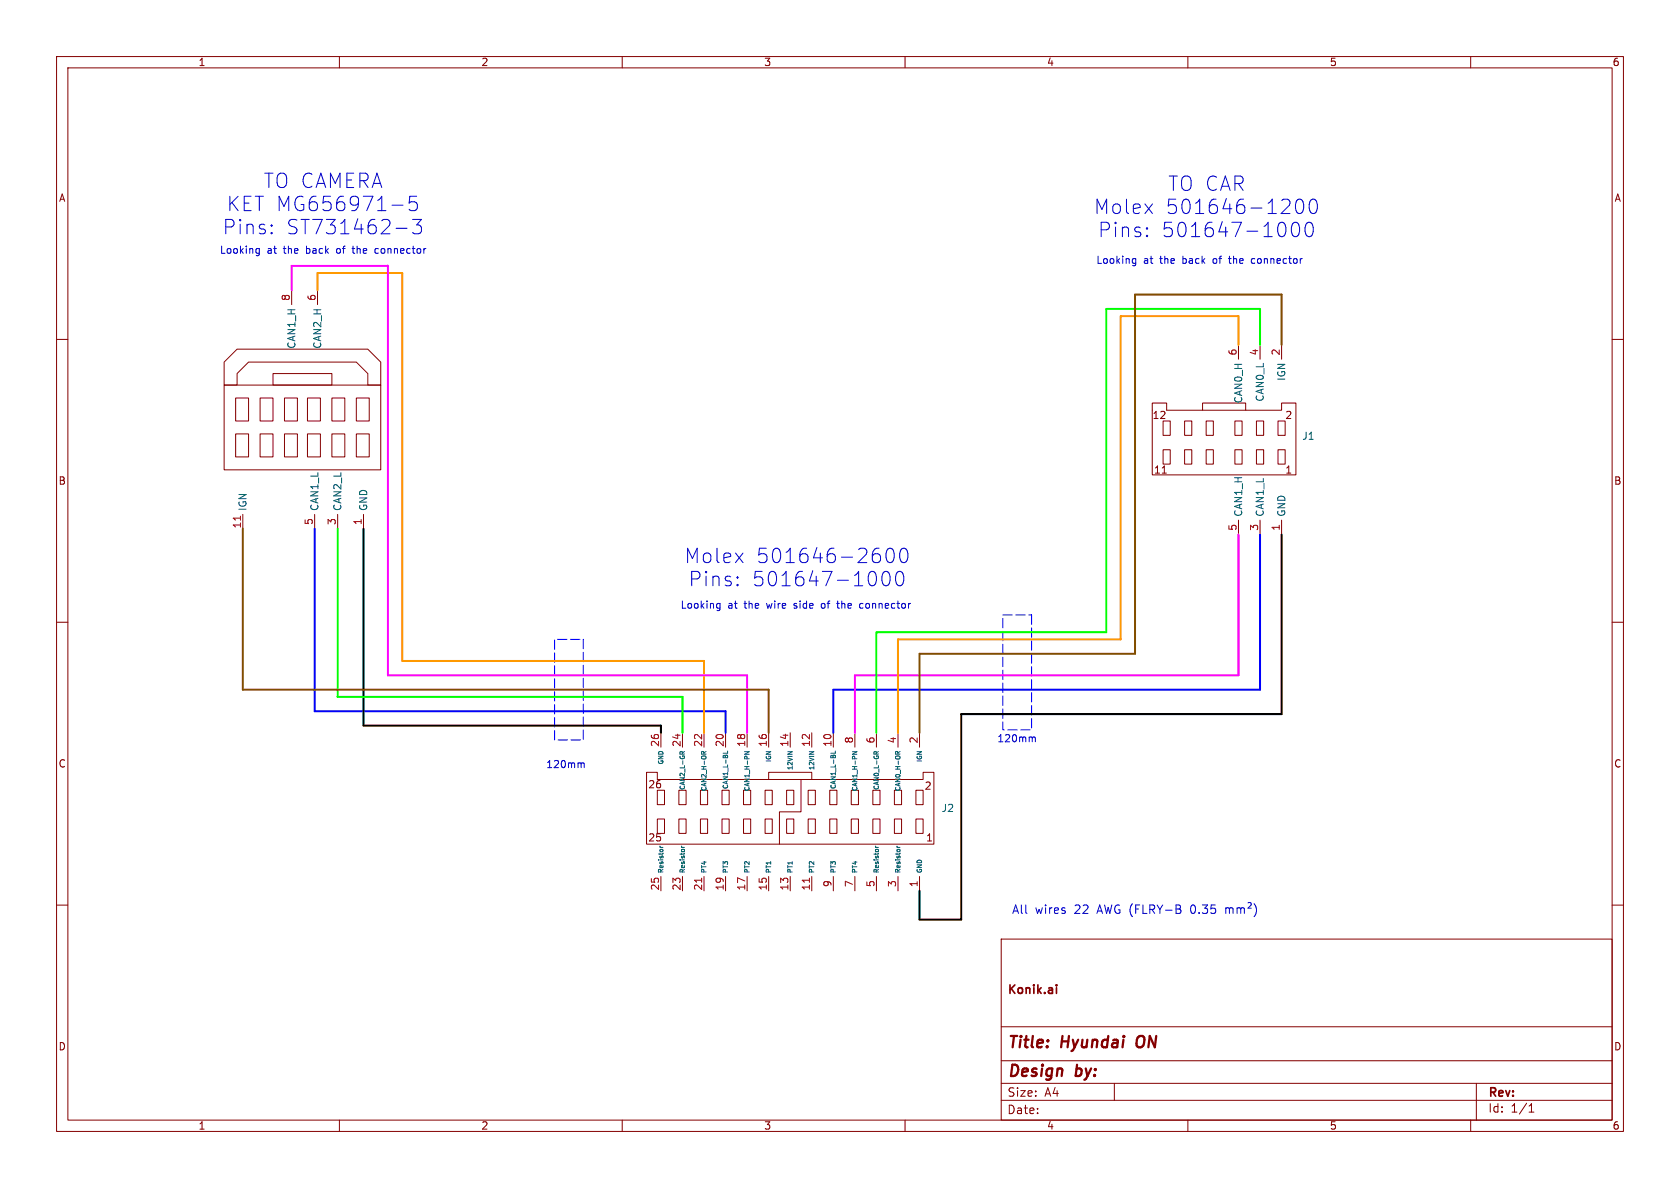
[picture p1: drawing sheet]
<svg xmlns="http://www.w3.org/2000/svg" width="297mm" height="210mm" viewBox="0 0 297 210" stroke-linecap="round" stroke-linejoin="round" font-family="sans-serif">
<g fill="none" stroke="#840000" stroke-width=".18">
<path d="M10 10h277v190h-277zM12 12h273v186h-273zM60 10v2M110 10v2M160 10v2M210 10v2M260 10v2M51.6 51.3v2.5M56.1 51.3v2.5M10 60h2M39.6 68.1h27.7v15h-27.7zM39.6 64l2.3-2.3h23.1l2.3 2.3v4.1h-2.3v-2.1l-2-2h-19.1l-2 2v2.1h-2.3z"/>
<path d="M41.7 70.4h2.2v4h-2.2zM41.7 76.7h2.2v4.1h-2.2zM46 70.4h2.3v4h-2.3zM46 76.7h2.3v4.1h-2.3zM48.3 66h10.4v2.1h-10.4zM50.3 70.4h2.3v4h-2.3zM50.3 76.7h2.3v4.1h-2.3zM54.4 70.4h2.2v4h-2.2zM54.4 76.7h2.2v4.1h-2.2zM58.7 70.4h2.3v4h-2.3zM58.7 76.7h2.3v4.1h-2.3zM63 70.4h2.3v4h-2.3z"/>
<path d="M63 76.7h2.3v4.1h-2.3zM203.7 71.2h2.5v1.3h6.4v-1.3h7.6v1.3h6.4v-1.3h2.5v12.7h-25.4zM205.4 72.7l.4 .1 .1 .3-.7 .9h.7M205.6 74.4h1.3v2.6h-1.3zM205.6 79.5h1.3v2.5h-1.3zM209.4 74.4h1.3v2.6h-1.3zM209.4 79.5h1.3v2.5h-1.3zM212.6 72.5h7.6M213.2 74.4h1.3v2.6h-1.3zM213.2 79.5h1.3v2.5h-1.3zM218.3 74.4h1.3v2.6h-1.3zM218.3 79.5h1.3v2.5h-1.3z"/>
<path d="M218.9 61v2.5M222.1 74.4h1.3v2.6h-1.3zM222.1 79.5h1.3v2.5h-1.3zM222.8 61v2.5M225.9 74.4h1.3v2.6h-1.3zM225.9 79.5h1.3v2.5h-1.3zM226.6 61v2.5M285 60h2M42.9 90.9v2.6M55.6 90.9v2.6M59.7 90.9v2.6M64.3 90.9v2.6"/>
<path d="M205.5 83.6h.7M218.9 91.9v2.6M222.8 91.9v2.6M226.6 91.9v2.6M10 110h2M285 110h2M114.3 136.5h1.9v1.3h19.7v-1.3h7.6v1.3h19.7v-1.3h1.9v12.7h-50.8zM116.2 139.7h1.3v2.5h-1.3zM116.8 129.5v2.6M120 139.7h1.3v2.5h-1.3zM120.6 129.5v2.6M123.8 139.7h1.3v2.5h-1.3z"/>
<path d="M124.5 129.5v2.6M127.6 139.7h1.3v2.5h-1.3zM128.3 129.5v2.6M131.4 139.7h1.3v2.5h-1.3zM132.1 129.5v2.6M135.3 139.7h1.2v2.5h-1.2zM135.9 137.8h7.6M135.9 129.5v2.6M139.1 139.7h1.2v2.5h-1.2zM139.7 129.5v2.6M141.6 137.8v5.7h-3.8v5.7M142.9 139.7h1.2v2.5h-1.2z"/>
<path d="M143.5 129.5v2.6M146.7 139.7h1.3v2.5h-1.3zM147.3 129.5v2.6M150.5 139.7h1.3v2.5h-1.3zM151.1 129.5v2.6M154.3 139.7h1.3v2.5h-1.3zM154.9 129.5v2.6M158.1 139.7h1.3v2.5h-1.3zM158.7 129.5v2.6M161.9 139.7h1.3v2.5h-1.3zM162.6 129.5v2.6M116.2 144.8h1.3v2.5h-1.3z"/>
<path d="M116.8 154.9v2.6M120 144.8h1.3v2.5h-1.3zM120.6 154.9v2.6M123.8 144.8h1.3v2.5h-1.3zM124.5 154.9v2.6M127.6 144.8h1.3v2.5h-1.3zM128.3 154.9v2.6M131.4 144.8h1.3v2.5h-1.3zM132.1 154.9v2.6M135.3 144.8h1.2v2.5h-1.2zM135.9 154.9v2.6M139.1 144.8h1.2v2.5h-1.2z"/>
<path d="M139.7 154.9v2.6M142.9 144.8h1.2v2.5h-1.2zM143.5 154.9v2.6M146.7 144.8h1.3v2.5h-1.3zM147.3 154.9v2.6M150.5 144.8h1.3v2.5h-1.3zM151.1 154.9v2.6M154.3 144.8h1.3v2.5h-1.3zM154.9 154.9v2.6M158.1 144.8h1.3v2.5h-1.3zM158.7 154.9v2.6M161.9 144.8h1.3v2.5h-1.3z"/>
<path d="M162.6 154.9v2.6M10 160h2M177 166h108v32h-108zM285 160h2M60 198v2M110 198v2M160 198v2M177 194.5h108M177 191.5h108M177 187.5h108M177 181.5h108M197 191.5v3"/>
<path d="M210 198v2M260 198v2M261 191.5v6.5M270.3 196.6h.9M270.3 195.5l.4-.4v1.5"/>
</g>
<path d="M201.1 183.4a1.5 1.5 0 0 0 0 1.6" fill="none" stroke="#840000" stroke-width=".4"/>
<path d="M186.8 174.1v.1M186.8 174.6v1" fill="none" stroke="#840000" stroke-width=".3"/>
<g fill="none" stroke="#006464" stroke-width=".18">
<path d="M120.2 133.3v-.3l.2-.2 .2 .1v.4M121 132.8l-.4 .3M124 133.3v-.3l.2-.2 .2 .1v.4M124.8 132.8l-.4 .3M128.6 132.8v.3h-.8M131.6 132.9h.8l-.8 .4h.8M139.3 132.9h.8l-.8 .4M143.1 132.9h.8l-.8 .4M147.7 132.8v.3h-.8M150.7 132.9h.8l-.8 .4h.8M154.8 132.9h-.3v.4M154.8 132.9h.1"/>
<path d="M154.9 132.9v.4M155.3 132.8l-.4 .3M158.3 133.3v-.3l.2-.2 .2 .1v.4M159.1 132.8l-.4 .3M116.7 149.8h.5M116.7 149.6v.1M116.7 149.7v.1M116.7 149.8h.1M120.5 149.8h.5M120.5 149.6l.1 .2M154.8 149.8h.5M154.8 149.6l.1 .2"/>
<path d="M158.6 149.8h.5M158.6 149.6l.1 .2"/>
</g>
<path d="M42.5 91.2v.8M124 155.2v.8M143.1 155.2v.8" fill="none" stroke="#a90000" stroke-width=".18"/>
<path d="M103.1 113v17.8h-5.1v-17.8h5.1M182.4 108.7v20.3h-5.1v-20.3h5.1" fill="none" stroke="#00f" stroke-width=".18" stroke-dasharray="1.7 .6"/>
<path d="M222.8 61v-6.4h-27.2v57.2h-40.7v17.7M59.7 93.5v29.7h60.9v6.3" fill="none" stroke="#0f0" stroke-width=".35"/>
<path d="M226.6 61v-8.9h-25.9v63.5h-38.1v13.9M42.9 93.5v28.4h93v7.6" fill="none" stroke="#804d00" stroke-width=".35"/>
<path d="M56.1 51.3v-3h15v68.5h53.4v12.7M218.9 61v-5.1h-20.8v57.1h-39.4v16.5" fill="none" stroke="#f90" stroke-width=".35"/>
<path d="M64.3 93.5v34.8h52.5v1.2M226.6 94.5v31.7h-56.7v36.4h-7.3v-5.1" fill="none" stroke="#000" stroke-width=".35"/>
<path d="M51.6 51.3v-4.3h17v72.4h63.5v10.1M218.9 94.5v24.9h-67.8v10.1" fill="none" stroke="#f0f" stroke-width=".35"/>
<path d="M55.6 93.5v32.2h72.7v3.8M222.8 94.5v27.4h-75.5v7.6" fill="none" stroke="#00f" stroke-width=".35"/>
<g fill="none" stroke="#0000c2" stroke-width=".18">
<path d="M48 39.8l.1 .1-.1 .1M69.3 36.3h1.9M72.9 38.8h1.6l-.8 1a.69 .69 0 0 1 .8 .4v.6l-.2 .4-.3 .1h-.7l-.4-.2M73.7 34.7h-1.2l-.2 1.2 .4-.2 .8 .1 .3 .4-.1 .8-.4 .2h-.6l-.4-.2M226.5 37.7h1.6M227.2 39.8l.1 .5-.1 1.1M227.9 35.4l.2 .3-.2 .6M228.5 39.5a.61 .61 0 0 1 .7-.2 .61 .61 0 0 1 .4 .5 1.49 1.49 0 0 1-.5 2 .65 .65 0 0 1-.7-.4 2.17 2.17 0 0 1 .1-1.9zM229.3 35.4a.61 .61 0 0 1 .6-.2 .61 .61 0 0 1 .5 .5 1.49 1.49 0 0 1-.5 2 .65 .65 0 0 1-.8-.4 2.17 2.17 0 0 1 .2-1.9zM231 39.5a.61 .61 0 0 1 .6-.2 .61 .61 0 0 1 .4 .5 1.49 1.49 0 0 1-.4 2 .65 .65 0 0 1-.8-.4 2.17 2.17 0 0 1 .2-1.9zM231.7 35.4a.61 .61 0 0 1 .6-.2 .61 .61 0 0 1 .5 .5 1.49 1.49 0 0 1-.5 2 .65 .65 0 0 1-.7-.4 2.17 2.17 0 0 1 .1-1.9zM45.5 43.9l.3 .1"/>
<path d="M45.8 43.9v1.1l-.1 .1-.3 .1M45.8 44.7l-.3 .1M48 41.1l.1 .1-.1 .1M62.2 43.9h.5M62.4 43.5l.1 1.2M66.8 43.9l-.4 .1-.1 .2v.5l.5 .1M70 40.4h2M200.4 45.7l.4 .1M200.8 45.7v1l-.1 .2-.3 .1M200.8 46.5l-.4 .1M202.8 41.6l.1 .1-.1 .1M202.8 40.3l.1 .1-.1 .1"/>
<path d="M217.2 45.7h.5M217.4 45.3v1.2M221.7 45.7l-.4 .1-.1 .2 .1 .4 .4 .2M155.5 98.1l.2 .3-.2 .8M157 97a.6 .6 0 0 1 1 .4 1.49 1.49 0 0 1-.5 2.1 .65 .65 0 0 1-.7-.5 1.98 1.98 0 0 1 .2-2zM159.3 97.2a.61 .61 0 0 1 .6-.3 .61 .61 0 0 1 .5 .5 1.49 1.49 0 0 1-.5 2.1 .65 .65 0 0 1-.7-.5 2.17 2.17 0 0 1 .1-1.8zM126.9 106.7h.4M127.3 106.7v1l-.1 .2h-.3M127.3 107.5h-.4M130.4 103.3l.1 .1-.1 .1M130.4 102l.1 .1-.1 .1M145.3 106.7l-.1 .2 .1 .6"/>
<path d="M147.9 106.7h.5M148.1 106.2v1.1l.3 .2M152.6 106.7h-.4l-.2 .2 .1 .6h.5M154.8 101.5l.1 .5-.1 1.1M156.3 101.1a.6 .6 0 0 1 .9 .4 1.49 1.49 0 0 1-.4 2 .65 .65 0 0 1-.8-.4 1.98 1.98 0 0 1 .3-2zM158.7 101.1a.6 .6 0 0 1 1 .4 1.49 1.49 0 0 1-.5 2 .65 .65 0 0 1-.8-.4 1.98 1.98 0 0 1 .3-2zM102.8 134.9h.4l.1 .8M182.6 130.3h.4v.8M220.6 159.6l.4-.1a.3 .3 0 0 1 .1 .5l-.5 .5h.6M221.7 159.8a1.72 1.72 0 0 1 0 2.2M208.7 160.8v.5M216.7 160.5v1"/>
<path d="M216.7 160.6l.4-.1 .2 .2M217.3 160.7v.8M217.3 160.7l.3-.2h.3l.1 1M218.7 160.6l.4-.1 .2 .2M218.7 160.5v1M219.3 160.7l.3-.2h.3l.1 1M219.3 160.7v.8"/>
</g>
<g font-size="3.5" fill="#0000c2">
<text x="46.6" y="33.5">TO CAMERA</text>
<text x="206.5" y="34">TO CAR</text>
<text x="39.3" y="41.7">Pins:</text>
<text x="40.1" y="37.6">KET MG656971-5</text>
<text x="50.5" y="41.7">ST731462-3</text>
<text x="193.4" y="38.1">Molex</text>
<text x="206" y="38.1">501646-1200</text>
<text x="194.1" y="42.2">Pins:</text>
<text x="205.3" y="42.2">501647-1000</text>
<text x="121" y="99.8">Molex</text>
<text x="133.6" y="99.8">501646-2600</text>
<text x="121.7" y="103.9">Pins:</text>
<text x="132.9" y="103.9">501647-1000</text>
</g>
<g font-size="2.8" fill="#840000">
<text x="178" y="185.8">Title:</text>
<text x="187.7" y="185.8">Hyundai</text>
<text x="201.8" y="185.8">ON</text>
<text x="178" y="190.9">Design</text>
<text x="190.2" y="190.9">by:</text>
</g>
<g font-size="2.1" fill="#0000c2">
<text x="178.8" y="161.8">All</text>
<text x="183" y="161.8">wires</text>
<text x="190" y="161.8">22</text>
<text x="194.1" y="161.8">AWG (FLRY-B</text>
<text x="210.9" y="161.8">0.35</text>
</g>
<g font-size="2.1" fill="#840000">
<text x="178" y="176.1">Konik.ai</text>
<text x="178" y="197.2">Date:</text>
<text x="178" y="194.1">Size:</text>
<text x="184.7" y="194.1">A4</text>
<text x="263" y="194.3">Rev:</text>
<text x="263" y="196.9">Id:</text>
<text x="267.1" y="196.9">1/1</text>
</g>
<g font-size="1.8" fill="#840000">
<text x="35" y="11.9">1</text>
<text x="85" y="11.9">2</text>
<text x="135" y="11.9">3</text>
<text x="185" y="11.9">4</text>
<text x="235" y="11.9">5</text>
<text x="285" y="11.9">6</text>
<text x="10.3" y="35.9">A</text>
<text x="285.3" y="35.9">A</text>
<text x="203.1" y="74.3">12</text>
<text x="227.1" y="74.3">2</text>
<text x="203.9" y="83.9">11</text>
<text x="227.1" y="83.9">1</text>
<text x="10.3" y="85.9">B</text>
<text x="285.3" y="85.9">B</text>
<text x="10.3" y="135.9">C</text>
<text x="285.3" y="135.9">C</text>
<text x="114.5" y="139.5">26</text>
<text x="163.4" y="139.8">2</text>
<text x="114.5" y="148.9">25</text>
<text x="163.6" y="148.9">1</text>
<text x="10.3" y="185.9">D</text>
<text x="285.3" y="185.9">D</text>
<text x="35" y="199.9">1</text>
<text x="85" y="199.9">2</text>
<text x="135" y="199.9">3</text>
<text x="185" y="199.9">4</text>
<text x="235" y="199.9">5</text>
<text x="285" y="199.9">6</text>
</g>
<g font-size="1.8" fill="#0000c2">
<text x="38.8" y="45.1">Looking</text>
<text x="47.2" y="45.1">at</text>
<text x="50.3" y="45.1">the</text>
<text x="54.4" y="45.1">back</text>
<text x="60" y="45.1">of</text>
<text x="63" y="45.1">the</text>
<text x="67.2" y="45.1">connector</text>
<text x="193.7" y="46.8">Looking</text>
<text x="202.2" y="46.8">at</text>
<text x="205.2" y="46.8">the</text>
<text x="209.3" y="46.8">back</text>
<text x="214.9" y="46.8">of</text>
<text x="218" y="46.8">the</text>
<text x="222.1" y="46.8">connector</text>
<text x="120.2" y="107.8">Looking</text>
<text x="128.7" y="107.8">at</text>
<text x="131.7" y="107.8">the</text>
<text x="135.8" y="107.8">wire</text>
<text x="140.8" y="107.8">side</text>
<text x="145.9" y="107.8">of</text>
<text x="148.9" y="107.8">the</text>
<text x="153" y="107.8">connector</text>
<text x="176.2" y="131.4">120mm</text>
<text x="96.5" y="136">120mm</text>
</g>
<g font-size="1.8" fill="#a90000">
<text x="51.3" y="53.3" transform="rotate(-90 51.3 53.3)">8</text>
<text x="55.9" y="53.3" transform="rotate(-90 55.9 53.3)">6</text>
<text x="218.7" y="62.9" transform="rotate(-90 218.7 62.9)">6</text>
<text x="222.5" y="62.9" transform="rotate(-90 222.5 62.9)">4</text>
<text x="226.3" y="62.9" transform="rotate(-90 226.3 62.9)">2</text>
<text x="42.7" y="93.5" transform="rotate(-90 42.7 93.5)">11</text>
<text x="55.4" y="92.9" transform="rotate(-90 55.4 92.9)">5</text>
<text x="59.4" y="92.9" transform="rotate(-90 59.4 92.9)">3</text>
<text x="64" y="92.9" transform="rotate(-90 64 92.9)">1</text>
<text x="218.7" y="93.9" transform="rotate(-90 218.7 93.9)">5</text>
<text x="222.5" y="93.9" transform="rotate(-90 222.5 93.9)">3</text>
<text x="226.3" y="93.9" transform="rotate(-90 226.3 93.9)">1</text>
<text x="150.9" y="131.5" transform="rotate(-90 150.9 131.5)">8</text>
<text x="154.7" y="131.5" transform="rotate(-90 154.7 131.5)">6</text>
<text x="158.5" y="131.5" transform="rotate(-90 158.5 131.5)">4</text>
<text x="162.3" y="131.5" transform="rotate(-90 162.3 131.5)">2</text>
<text x="116.6" y="132.1" transform="rotate(-90 116.6 132.1)">26</text>
<text x="120.4" y="132.1" transform="rotate(-90 120.4 132.1)">24</text>
<text x="124.2" y="132.1" transform="rotate(-90 124.2 132.1)">22</text>
<text x="128" y="132.1" transform="rotate(-90 128 132.1)">20</text>
<text x="131.8" y="132.1" transform="rotate(-90 131.8 132.1)">18</text>
<text x="135.6" y="132.1" transform="rotate(-90 135.6 132.1)">16</text>
<text x="139.4" y="132.1" transform="rotate(-90 139.4 132.1)">14</text>
<text x="143.3" y="132.1" transform="rotate(-90 143.3 132.1)">12</text>
<text x="147.1" y="132.1" transform="rotate(-90 147.1 132.1)">10</text>
<text x="116.6" y="157.5" transform="rotate(-90 116.6 157.5)">25</text>
<text x="120.4" y="157.5" transform="rotate(-90 120.4 157.5)">23</text>
<text x="124.2" y="157.5" transform="rotate(-90 124.2 157.5)">21</text>
<text x="128" y="157.5" transform="rotate(-90 128 157.5)">19</text>
<text x="131.8" y="157.5" transform="rotate(-90 131.8 157.5)">17</text>
<text x="135.6" y="157.5" transform="rotate(-90 135.6 157.5)">15</text>
<text x="139.4" y="157.5" transform="rotate(-90 139.4 157.5)">13</text>
<text x="143.3" y="157.5" transform="rotate(-90 143.3 157.5)">11</text>
<text x="147.1" y="156.9" transform="rotate(-90 147.1 156.9)">9</text>
<text x="150.9" y="156.9" transform="rotate(-90 150.9 156.9)">7</text>
<text x="154.7" y="156.9" transform="rotate(-90 154.7 156.9)">5</text>
<text x="158.5" y="156.9" transform="rotate(-90 158.5 156.9)">3</text>
<text x="162.3" y="156.9" transform="rotate(-90 162.3 156.9)">1</text>
</g>
<g font-size="1.8" fill="#006464">
<text x="52.4" y="61.8" transform="rotate(-90 52.4 61.8)">CAN1_H</text>
<text x="57" y="61.8" transform="rotate(-90 57 61.8)">CAN2_H</text>
<text x="219.8" y="71.4" transform="rotate(-90 219.8 71.4)">CAN0_H</text>
<text x="223.6" y="71.1" transform="rotate(-90 223.6 71.1)">CAN0_L</text>
<text x="227.4" y="67.4" transform="rotate(-90 227.4 67.4)">IGN</text>
<text x="230.1" y="78">J1</text>
<text x="43.8" y="90.4" transform="rotate(-90 43.8 90.4)">IGN</text>
<text x="56.5" y="90.4" transform="rotate(-90 56.5 90.4)">CAN1_L</text>
<text x="60.6" y="90.4" transform="rotate(-90 60.6 90.4)">CAN2_L</text>
<text x="65.1" y="90.4" transform="rotate(-90 65.1 90.4)">GND</text>
<text x="219.8" y="91.4" transform="rotate(-90 219.8 91.4)">CAN1_H</text>
<text x="223.6" y="91.4" transform="rotate(-90 223.6 91.4)">CAN1_L</text>
<text x="227.4" y="91.4" transform="rotate(-90 227.4 91.4)">GND</text>
<text x="166.4" y="143.7">J2</text>
</g>
<g font-size="1.1" fill="#006464">
<text x="117.5" y="135.3" transform="rotate(-90 117.5 135.3)">GND</text>
<text x="136.5" y="134.9" transform="rotate(-90 136.5 134.9)">IGN</text>
<text x="140.3" y="136.3" transform="rotate(-90 140.3 136.3)">12VIN</text>
<text x="144.1" y="136.3" transform="rotate(-90 144.1 136.3)">12VIN</text>
<text x="163.2" y="134.9" transform="rotate(-90 163.2 134.9)">IGN</text>
<text x="121.3" y="139.8" transform="rotate(-90 121.3 139.8)">CAN2_L-GR</text>
<text x="125.1" y="140" transform="rotate(-90 125.1 140)">CAN2_H-OR</text>
<text x="128.9" y="139.7" transform="rotate(-90 128.9 139.7)">CAN1_L-BL</text>
<text x="132.7" y="140" transform="rotate(-90 132.7 140)">CAN1_H-PN</text>
<text x="147.9" y="139.7" transform="rotate(-90 147.9 139.7)">CAN1_L-BL</text>
<text x="151.8" y="140" transform="rotate(-90 151.8 140)">CAN1_H-PN</text>
<text x="155.6" y="139.8" transform="rotate(-90 155.6 139.8)">CAN0_L-GR</text>
<text x="159.4" y="140" transform="rotate(-90 159.4 140)">CAN0_H-OR</text>
<text x="117.5" y="154.4" transform="rotate(-90 117.5 154.4)">Resistor</text>
<text x="121.3" y="154.4" transform="rotate(-90 121.3 154.4)">Resistor</text>
<text x="125.1" y="154.4" transform="rotate(-90 125.1 154.4)">PT4</text>
<text x="128.9" y="154.4" transform="rotate(-90 128.9 154.4)">PT3</text>
<text x="132.7" y="154.4" transform="rotate(-90 132.7 154.4)">PT2</text>
<text x="136.5" y="154.4" transform="rotate(-90 136.5 154.4)">PT1</text>
<text x="140.3" y="154.4" transform="rotate(-90 140.3 154.4)">PT1</text>
<text x="144.1" y="154.4" transform="rotate(-90 144.1 154.4)">PT2</text>
<text x="147.9" y="154.4" transform="rotate(-90 147.9 154.4)">PT3</text>
<text x="151.8" y="154.4" transform="rotate(-90 151.8 154.4)">PT4</text>
<text x="155.6" y="154.4" transform="rotate(-90 155.6 154.4)">Resistor</text>
<text x="159.4" y="154.4" transform="rotate(-90 159.4 154.4)">Resistor</text>
<text x="163.2" y="154.4" transform="rotate(-90 163.2 154.4)">GND</text>
</g>
</svg>
